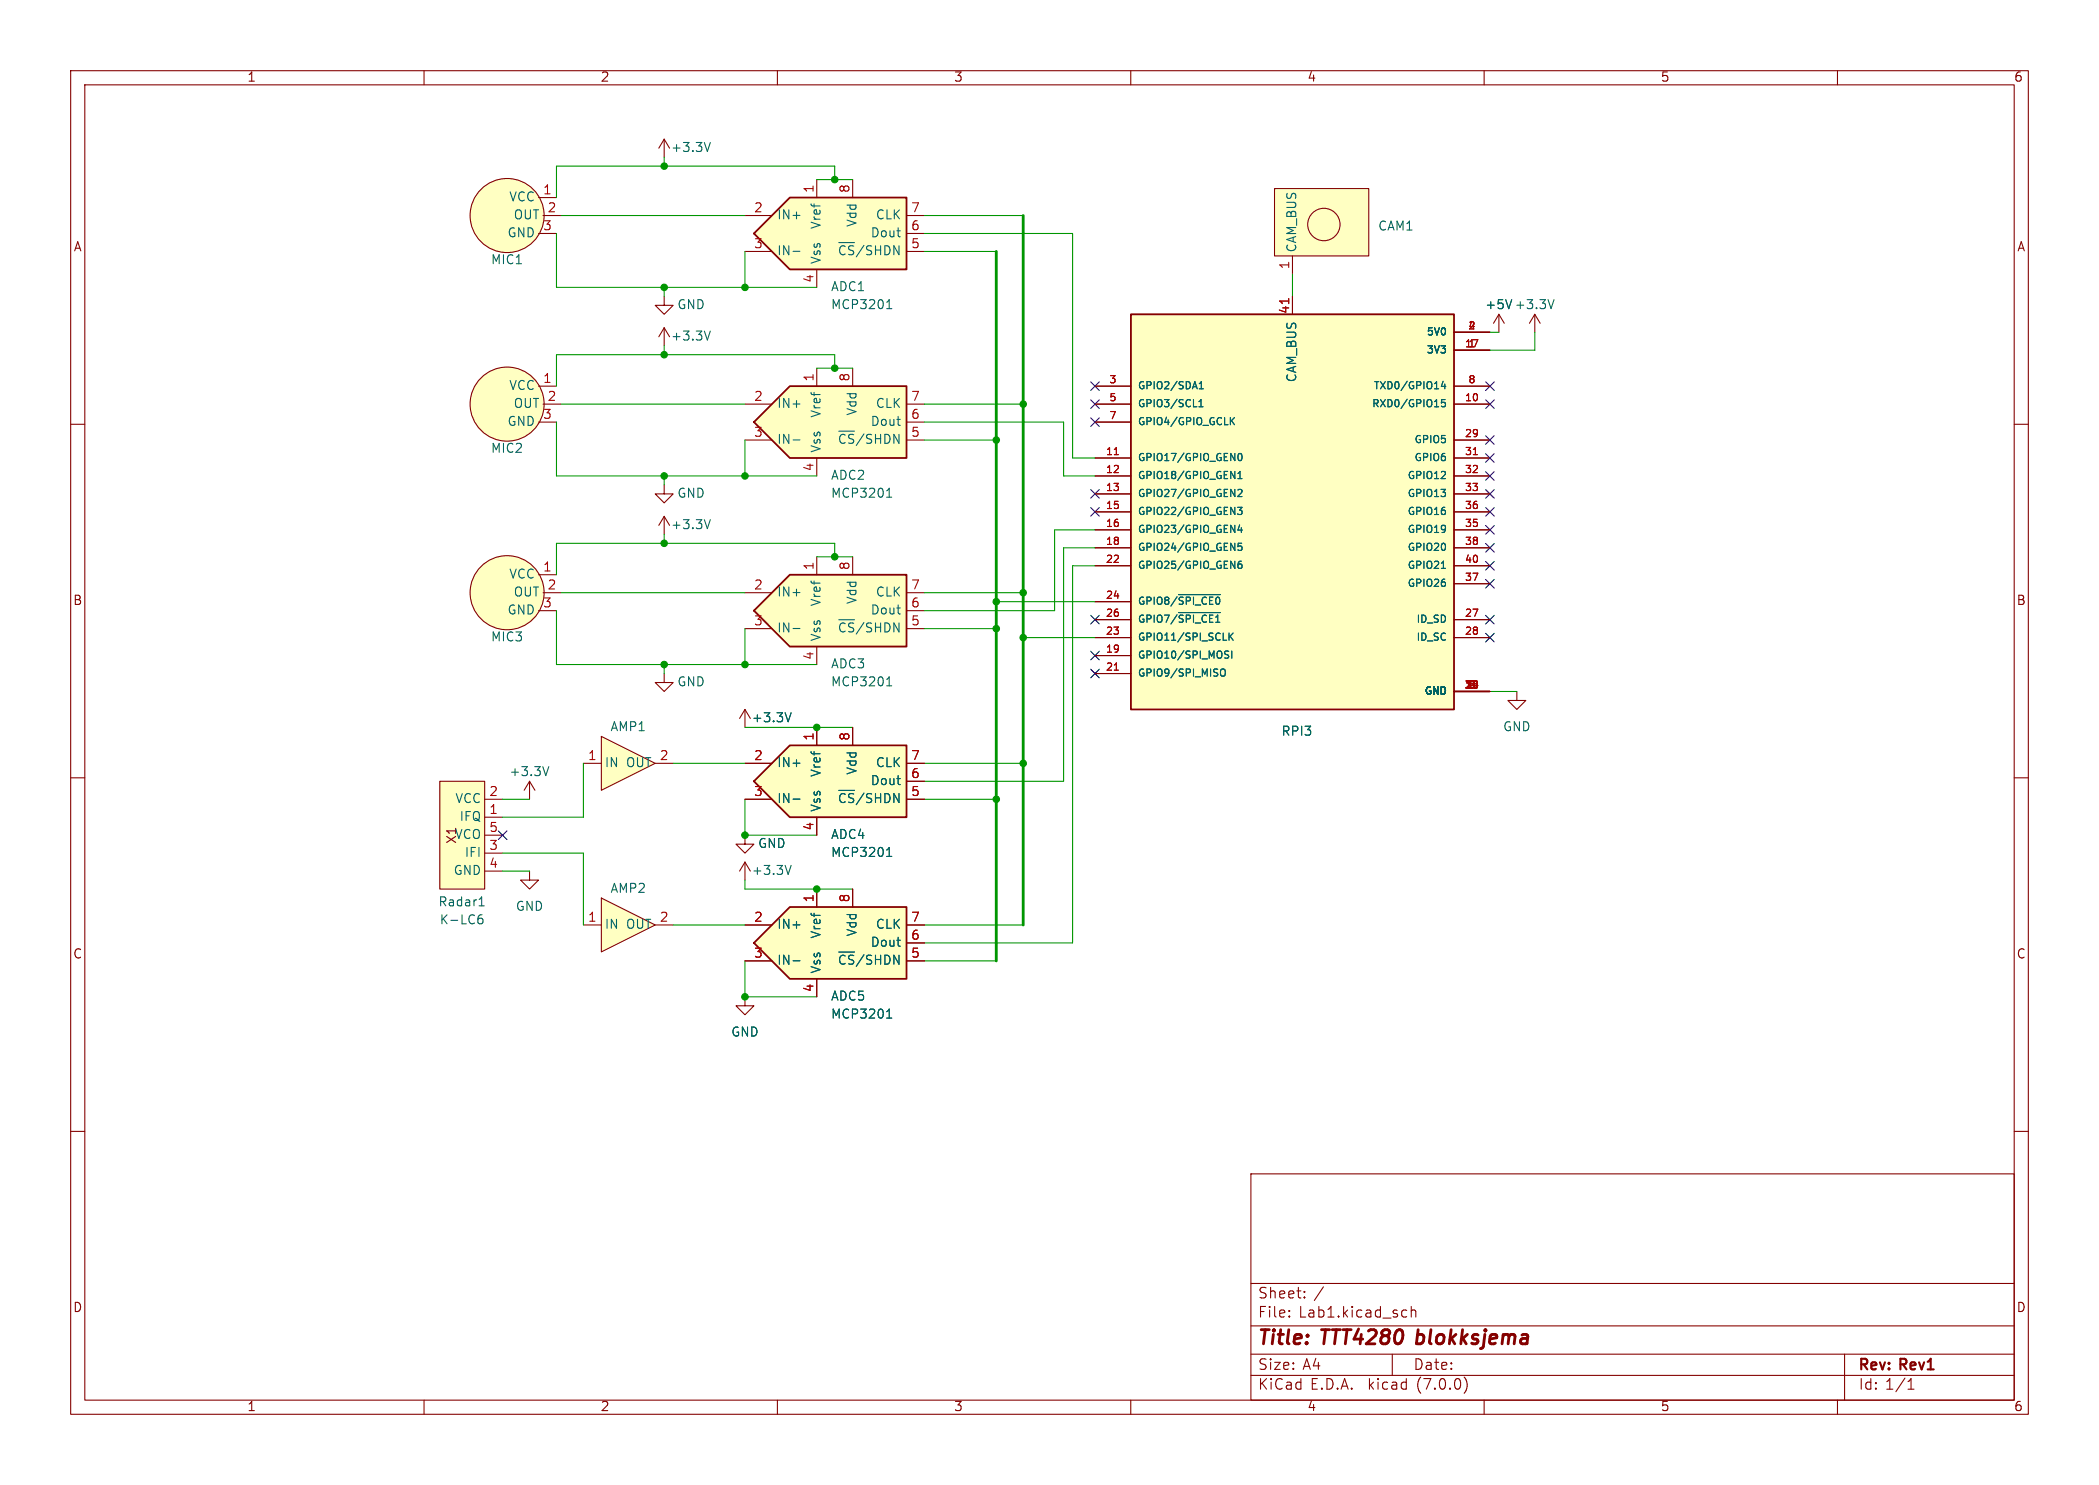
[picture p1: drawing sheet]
<svg xmlns="http://www.w3.org/2000/svg" width="297mm" height="210mm" viewBox="0 0 297 210" stroke-linecap="round" stroke-linejoin="round" font-family="sans-serif">
<g fill="none" stroke="#840000" stroke-width=".15">
<path d="M10 10h277v190h-277zM12 12h273v186h-273zM60 10v2M94 19.7l-.8 1.3M94 19.7v2.5M94 19.7l.7 1.3M110 10v2M160 10v2M210 10v2M260 10v2M10 60h2M94 46.4v2.5"/>
<path d="M94 46.4l-.8 1.2M94 46.4l.7 1.2M285 60h2M94 68.6v1.3h1.2l-1.2 1.2-1.3-1.2h1.3M76.2 81.3h2.5M76.2 86.4h2.5M76.8 83.8h2.6M10 110h2M62.2 110.5h6.4v15.2h-6.4zM68.6 115.6h2.5M68.6 113h2.5M68.6 118.1h2.5"/>
<path d="M285 110h2M68.6 120.7h2.5M68.6 123.2h2.5M74.9 123.2v1.3h1.3l-1.3 1.2-1.2-1.2h1.2M10 160h2M285 160h2M177 166h108v32h-108zM60 198v2M110 198v2M160 198v2M177 194.5h108M177 191.5h108"/>
<path d="M177 187.5h108M177 181.5h108M182.4 186.1l.1 .1-.1 .1M182.4 185.3l.1 .1-.1 .1M184.6 183.4v.1v.1M184.6 182.6v.1v.1M197 191.5v3M198.6 185.3h.4M199 186.2l-.4 .1M199.7 185.4a.37 .37 0 0 1 .6 .1v.8M199.7 184.8v1.5M207.2 194.7a1.72 1.72 0 0 1 0 2.3"/>
<path d="M210 198v2M260 198v2M261 191.5v6.5M270 196.5h.8M270 195.4l.4-.4v1.5"/>
<circle cx="71.8" cy="83.8" r="5.2"/>
</g>
<path d="M100.5 20.2l-.4 1.2M100.5 46.8l-.4 1.3M67.7 130l.4-.1 .2 .2v.3l-.1 .2h-.3l-.2-.1M67.8 128.1h.7M68 127l.2-.2v1.3M68.2 129.4a.45 .45 0 0 0-.5 .3" fill="none" stroke="#006464" stroke-width=".15"/>
<g fill="#ffffc2" stroke="#ffffc2" stroke-width=".14">
<path d="M62.2 110.5h6.4v15.2h-6.4z"/>
<circle cx="71.8" cy="83.8" r="5.2"/>
</g>
<path d="M106.7 33l5.1-5.1h16.5v10.2h-16.5z" fill="#ffffc2"/>
<path d="M106.7 33l5.1-5.1h16.5v10.2h-16.5z" fill="none" stroke="#840000" stroke-width=".25"/>
<g fill="none" stroke="#840000" stroke-width=".15">
<path d="M76.2 33h2.5M76.2 27.9h2.5M76.8 30.5h2.6M105.4 30.5h3.8M105.4 35.6h3.8M115.6 25.4v2.5M115.6 38.1v2.5M120.6 25.4v2.5M128.3 30.5h2.5M128.3 35.6h2.5M128.3 33h2.5M76.2 54.6h2.5"/>
<path d="M76.2 59.7h2.5M76.8 57.2h2.6M94 41.9v1.3h1.2l-1.2 1.3-1.3-1.3h1.3M105.4 118.1v1.3h1.3l-1.3 1.3-1.3-1.3h1.3M105.4 121.9l-.8 1.3M105.4 121.9v2.6M105.4 121.9l.8 1.3"/>
<circle cx="71.8" cy="30.5" r="5.2"/>
<circle cx="71.8" cy="57.1" r="5.2"/>
</g>
<g fill="none" stroke="#006464" stroke-width=".15">
<path d="M112.2 35.5h1M118.7 34.3h2.2M119.6 34.9l-.1-.1a.49 .49 0 0 0-.5 0 .49 .49 0 0 0-.2 .5M120.8 34.8h-.5l-.2 .1v.2M122.2 34.7l-1 1.6M123.3 34.8h-.4l-.2 .1-.1 .2M123.9 34.8v1.2M124.6 34.8v1.2M125.9 35.3a.55 .55 0 0 0-.7-.5v1.2M127.2 34.8v1.2l-.7-1.2v1.2M125.5 43.6h.7M125.6 42.7l.2-.3v1.2"/>
<path d="M111.9 122.4l-.4 1.3"/>
</g>
<g fill="#ffffc2" stroke="#ffffc2" stroke-width=".14">
<circle cx="71.8" cy="30.5" r="5.2"/>
<circle cx="71.8" cy="57.1" r="5.2"/>
</g>
<path d="M85.1 104.1l7.6 3.9-7.6 3.8z" fill="#ffffc2"/>
<path d="M82.5 108h2.6M85.1 104.1l7.6 3.9-7.6 3.8zM92.7 108h2.5" fill="none" stroke="#840000" stroke-width=".15"/>
<path d="M106.7 59.7l5.1-5.1h16.5v10.2h-16.5z" fill="#ffffc2"/>
<path d="M106.7 59.7l5.1-5.1h16.5v10.2h-16.5z" fill="none" stroke="#840000" stroke-width=".25"/>
<g fill="none" stroke="#840000" stroke-width=".15">
<path d="M105.4 57.2h3.8M115.6 52.1v2.5M120.6 52.1v2.5M128.3 57.2h2.5M128.3 59.7h2.5M94 73l-.8 1.3M94 73v2.6M94 73l.7 1.3M105.4 62.2h3.8M115.6 64.8v2.5M128.3 62.2h2.5M94 95.3v1.2h1.2l-1.2 1.3-1.3-1.3h1.3"/>
<path d="M74.9 110.5l-.7 1.3M74.9 110.5v2.5M74.9 110.5l.8 1.3M105.4 100.3l-.8 1.3M105.4 100.3v2.6M105.4 100.3l.8 1.3"/>
</g>
<g fill="none" stroke="#006464" stroke-width=".15">
<path d="M100.5 73.5l-.4 1.3M112.2 62.2h1M118.7 61h2.2M119.6 61.5h-.1a.49 .49 0 0 0-.5 0 .49 .49 0 0 0-.2 .5M120.8 61.5l-.5-.1-.2 .1v.3M122.2 61.4l-1 1.6M123.3 61.5l-.4-.1-.2 .1-.1 .3M123.9 61.4v1.3M124.6 61.4v1.3M125.5 70.3h.7M125.6 69.3l.2-.3v1.3M125.9 62a.55 .55 0 0 0-.7-.6v1.3"/>
<path d="M127.2 61.4v1.3l-.7-1.3v1.3M77.7 108.4l-.5 1.3M111.9 100.8l-.4 1.3"/>
</g>
<path d="M85.1 127l7.6 3.8-7.6 3.8z" fill="#ffffc2"/>
<path d="M82.5 130.8h2.6M85.1 127l7.6 3.8-7.6 3.8zM92.7 130.8h2.5M105.4 141v1.2h1.3l-1.3 1.3-1.3-1.3h1.3" fill="none" stroke="#840000" stroke-width=".15"/>
<path d="M111.8 128.3h16.5v10.1h-16.5l-5.1-5z" fill="#ffffc2"/>
<path d="M111.8 128.3h16.5v10.1h-16.5l-5.1-5z" fill="none" stroke="#840000" stroke-width=".25"/>
<path d="M105.4 130.8h3.8M105.4 135.9h3.8M115.6 125.7v2.6M115.6 138.4v2.6M120.6 125.7v2.6M128.3 130.8h2.5M128.3 135.9h2.5M128.3 133.4h2.5" fill="none" stroke="#840000" stroke-width=".15"/>
<path d="M112.2 135.9h1M118.7 134.6h2.2M119.6 135.2l-.1-.1a.49 .49 0 0 0-.5 .1 .49 .49 0 0 0-.2 .4M120.8 135.1h-.5l-.2 .1v.2M122.2 135l-1 1.7M123.3 135.1h-.4l-.2 .1-.1 .2M123.9 135.1v1.3M124.6 135.1v1.3M125.9 135.6a.55 .55 0 0 0-.7-.5v1.3M127.2 135.1v1.3l-.7-1.3v1.3M125.5 144h.7M125.6 143l.2-.3v1.3" fill="none" stroke="#006464" stroke-width=".15"/>
<path d="M111.8 105.4h16.5v10.2h-16.5l-5.1-5.1z" fill="#ffffc2"/>
<path d="M111.8 105.4h16.5v10.2h-16.5l-5.1-5.1z" fill="none" stroke="#840000" stroke-width=".25"/>
<path d="M105.4 108h3.8M105.4 113h3.8M115.6 102.9v2.5M115.6 115.6v2.5M120.6 102.9v2.5M128.3 108h2.5M128.3 113h2.5M128.3 110.5h2.5" fill="none" stroke="#840000" stroke-width=".15"/>
<path d="M112.2 113h1M118.7 111.8h2.2M119.6 112.3h-.1a.49 .49 0 0 0-.5 0 .49 .49 0 0 0-.2 .5M120.8 112.3l-.5-.1-.2 .1v.3M122.2 112.2l-1 1.6M123.3 112.3l-.4-.1-.2 .1-.1 .3M123.9 112.2v1.3M124.6 112.2v1.3M125.9 112.8a.55 .55 0 0 0-.7-.6v1.3M127.2 112.2v1.3l-.7-1.3v1.3M125.5 121.1h.7M125.6 120.1l.2-.3v1.3" fill="none" stroke="#006464" stroke-width=".15"/>
<path d="M106.7 86.4l5.1-5.1h16.5v10.1h-16.5z" fill="#ffffc2"/>
<path d="M160 44.5h45.7v55.8h-45.7zM106.7 86.4l5.1-5.1h16.5v10.1h-16.5z" fill="none" stroke="#840000" stroke-width=".25"/>
<g fill="none" stroke="#840000" stroke-width=".15">
<path d="M180.3 26.7h13.4v9.5h-13.4zM182.9 36.2v2.5M154.9 57.2h5.1M154.9 54.6h5.1M154.9 59.7h5.1M182.9 41.9v2.6M205.7 49.5h5.1M205.7 57.2h5.1M205.7 47h5.1M205.7 54.6h5.1M212.1 44.5l-.8 1.2M212.1 44.5v2.5"/>
<path d="M212.1 44.5l.8 1.2M217.2 44.5l-.8 1.2M217.2 44.5v2.5M217.2 44.5l.7 1.2M115.6 78.7v2.6M120.6 78.7v2.6M154.9 64.8h5.1M154.9 67.3h5.1M154.9 69.9h5.1M154.9 72.4h5.1M154.9 74.9h5.1M154.9 77.5h5.1"/>
<path d="M205.7 64.8h5.1M205.7 67.3h5.1M205.7 69.9h5.1M205.7 72.4h5.1M205.7 74.9h5.1M205.7 77.5h5.1M205.7 62.2h5.1M105.4 83.8h3.8M105.4 88.9h3.8M115.6 91.4v2.6M128.3 83.8h2.5M128.3 88.9h2.5"/>
<path d="M128.3 86.4h2.5M154.9 92.7h5.1M154.9 95.3h5.1M154.9 80h5.1M154.9 90.2h5.1M154.9 85.1h5.1M154.9 87.6h5.1M205.7 97.8h5.1M205.7 80h5.1M205.7 90.2h5.1M205.7 87.6h5.1M205.7 82.6h5.1"/>
<path d="M214.6 97.8v1.3h1.3l-1.3 1.2-1.2-1.2h1.2M105.4 108h3.8M105.4 113h3.8M115.6 102.9v2.5M115.6 115.6v2.5M120.6 102.9v2.5M128.3 108h2.5M128.3 113h2.5M128.3 110.5h2.5M105.4 130.8h3.8M105.4 135.9h3.8M115.6 125.7v2.6"/>
<path d="M115.6 138.4v2.6M120.6 125.7v2.6M128.3 130.8h2.5M128.3 135.9h2.5M128.3 133.4h2.5"/>
<circle cx="187.3" cy="31.8" r="2.29"/>
</g>
<g fill="none" stroke="#006464" stroke-width=".15">
<path d="M169.6 57.5h.6M169.6 56.8l.3-.3v1M169.7 55h.6M169.7 54.3l.3-.3v1M174.2 59.5l.5 .6M174.7 59l-.6 .6M204.2 53.9l-.3 .7h.7M204.4 54.3v.7M204.5 56.5h-.5l-.1 .5 .2-.1h.3l.1 .2v.3l-.2 .1-.4-.1M219.9 42.4l-.4 1.2M175.1 71.7h.6l-.3 .4 .3 .1v.5l-.1 .1-.4-.1M175.2 69.3l.4-.1 .1 .3-.6 .7h.6"/>
<path d="M175.2 67.7h.5M175.2 67l.3-.3v1M175.3 64.2l.1-.1a.54 .54 0 0 1 .4 .5 .54 .54 0 0 1-.4 .5l-.1-.1-.1-.2zM175.4 74.2l-.2 .8h.6M175.6 79.4h-.2a.68 .68 0 0 0 0 1l.3-.1v-.4l-.1-.1h-.2l-.2 .1M175.6 74.6v.7M175.7 76.8h-.5v.5l.1-.1 .3 .1 .1 .1v.3l-.1 .1-.4-.1M112.2 88.9h1M118.7 87.6h2.2M119.6 88.2h-.1a.49 .49 0 0 0-.5 0 .49 .49 0 0 0-.2 .4M120.8 88.2l-.5-.1-.2 .1v.3M122.2 88l-1 1.7"/>
<path d="M123.3 88.2l-.4-.1-.2 .1-.1 .3M123.9 88.1v1.3M124.6 88.1v1.3M125.5 97h.7M125.6 96l.2-.3v1.3M125.9 88.6a.55 .55 0 0 0-.7-.5v1.3M127.2 88.1v1.3l-.7-1.3v1.3M161.4 87l-.2 .4M161.8 84.5h-.4l-.2 .4M162.3 87v1M162.8 87l.1 .3M162.9 84.8l-.1-.3-.5-.1v1.1"/>
<path d="M163.3 84.4v1.1M163.3 87v1M163.7 84.8a.34 .34 0 0 1 .4-.4 .34 .34 0 0 1 .3 .4M163.9 87l-.2 .3M164.3 87l.1 .3M164.9 84.8l-.1-.2 .2-.2 .3 .1 .1 .1-.1 .2M165.4 87l-.4 1M166.6 84.4l-.9 1.3M166.6 86.9l-.9 1.3M166.7 84.1h6M166.7 86.6h6M166.9 87l-.1 .2 .1 .2"/>
<path d="M167.4 84.5h-.5l-.1 .1 .1 .2M167.9 87v1M168.3 87l.1 .3M168.4 84.8l-.1-.3-.4-.1v1.1M168.9 84.4v1.1M168.9 87v1M170.3 87l-.2 .4M170.7 87v.1M170.7 84.5l-.2-.1-.2 .1-.2 .4M171.1 87v1M171.6 84.4h-.5v1.1M172 84.8l.1-.3 .2-.1 .2 .1 .1 .3"/>
<path d="M172 87.3l.3-.3v1M172.8 94.7l.1-.1a.34 .34 0 0 1 .5 .3v.4a.34 .34 0 0 1-.2 .3 .34 .34 0 0 1-.4 0M173.5 92.6h.3l.1 .3-.2 .2h-.3M173.5 92.1h.4M173.9 89.5v1M174.1 90l.4 .5M174.3 92.1v1M174.5 89.5l-.6 .6M203.9 80.4h.6M111.9 100.8l-.4 1.3M112.2 113h1M118.7 111.8h2.2"/>
<path d="M119.6 112.3h-.1a.49 .49 0 0 0-.5 0 .49 .49 0 0 0-.2 .5M120.8 112.3l-.5-.1-.2 .1v.3M122.2 112.2l-1 1.6M123.3 112.3l-.4-.1-.2 .1-.1 .3M123.9 112.2v1.3M124.6 112.2v1.3M125.9 112.8a.55 .55 0 0 0-.7-.6v1.3M127.2 112.2v1.3l-.7-1.3v1.3M112.2 135.9h1M118.7 134.6h2.2M119.6 135.2l-.1-.1a.49 .49 0 0 0-.5 .1 .49 .49 0 0 0-.2 .4M120.8 135.1h-.5l-.2 .1v.2"/>
<path d="M122.2 135l-1 1.7M123.3 135.1h-.4l-.2 .1-.1 .2M123.9 135.1v1.3M124.6 135.1v1.3M125.5 121.1h.7M125.6 120.1l.2-.3v1.3M125.9 135.6a.55 .55 0 0 0-.7-.5v1.3M127.2 135.1v1.3l-.7-1.3v1.3M125.5 144h.7M125.6 143l.2-.3v1.3"/>
</g>
<g fill="#ffffc2" stroke="#ffffc2" stroke-width=".14">
<path d="M160 44.5h45.7v55.8h-45.7z"/>
<path d="M180.3 26.7h13.4v9.5h-13.4z"/>
</g>
<path d="M182.3 42.2v.7M157.7 64.3h.6M208.5 64.3h.6M157.7 94.8h.6" fill="none" stroke="#a90000" stroke-width=".15"/>
<path d="M141 35.6v100.3M144.8 30.5v100.3" fill="none" stroke="#009600" stroke-width=".4"/>
<g fill="none" stroke="#009600" stroke-width=".15">
<path d="M78.7 33v7.6h36.9M79.4 30.5h26M94 22.2v1.3M105.4 35.6v5M115.6 25.4h5M118.1 25.4v-1.9h-39.4v4.4M130.8 30.5h14M130.8 33h21v31.8h3.1M130.8 35.6h10.2M182.9 38.7v3.2M78.7 59.7v7.6h36.9M79.4 57.2h26"/>
<path d="M94 40.6v1.3M94 48.9v1.3M115.6 52.1h5M118.1 52.1v-1.9h-39.4v4.4M130.8 59.7h19.7v7.6h4.4M130.8 57.2h14M210.8 47h1.3M217.2 47v2.5h-6.4M94 67.3v1.3M94 75.6v1.2M105.4 62.2v5.1M115.6 78.7h5"/>
<path d="M118.1 78.7v-1.9h-39.4v4.5M130.8 62.2h10.2M154.9 77.5h-4.4v33h-19.7M154.9 74.9h-5.7v11.5h-18.4M78.7 86.4v7.6h36.9M79.4 83.8h26M94 94v1.3M105.4 88.9v5.1M130.8 83.8h14M130.8 88.9h10.2M141 85.1h13.9M144.8 90.2h10.1"/>
<path d="M154.9 80h-3.1v53.4h-21M210.8 97.8h3.8M71.1 113h3.8M82.5 108v7.6h-11.4M95.2 108h10.2M105.4 113v5.1h10.2M105.4 102.9h15.2M130.8 108h14M130.8 113h10.2M71.1 120.7h11.4v10.1M71.1 123.2h3.8M95.2 130.8h10.2"/>
<path d="M105.4 124.5v1.2h15.2M105.4 135.9v5.1h10.2M130.8 130.8h14M130.8 135.9h10.2"/>
</g>
<g fill="none" stroke="#000084" stroke-width=".15">
<path d="M154.3 54l1.2 1.2M154.3 59.1l1.2 1.2M154.3 56.5l1.2 1.3M155.5 54l-1.2 1.2M155.5 59.1l-1.2 1.2M155.5 56.5l-1.2 1.3M210.2 54l1.2 1.2M210.2 56.5l1.2 1.3M211.4 54l-1.2 1.2M211.4 56.5l-1.2 1.3M154.3 71.8l1.2 1.2M154.3 69.2l1.2 1.3"/>
<path d="M155.5 71.8l-1.2 1.2M155.5 69.2l-1.2 1.3M210.2 61.6l1.2 1.2M210.2 64.2l1.2 1.2M210.2 66.7l1.2 1.2M210.2 69.2l1.2 1.3M210.2 71.8l1.2 1.2M210.2 74.3l1.2 1.2M210.2 76.9l1.2 1.2M210.2 79.4l1.2 1.2M211.4 61.6l-1.2 1.2M211.4 64.2l-1.2 1.2"/>
<path d="M211.4 66.7l-1.2 1.2M211.4 69.2l-1.2 1.3M211.4 71.8l-1.2 1.2M211.4 74.3l-1.2 1.2M211.4 76.9l-1.2 1.2M211.4 79.4l-1.2 1.2M154.3 87l1.2 1.2M154.3 92.1l1.2 1.2M154.3 94.6l1.2 1.3M155.5 87l-1.2 1.2M155.5 92.1l-1.2 1.2M155.5 94.6l-1.2 1.3"/>
<path d="M210.2 89.6l1.2 1.2M210.2 81.9l1.2 1.3M210.2 87l1.2 1.2M211.4 89.6l-1.2 1.2M211.4 81.9l-1.2 1.3M211.4 87l-1.2 1.2M70.5 117.5l1.2 1.2M71.7 117.5l-1.2 1.2"/>
</g>
<g fill="#009600" stroke="#009600" stroke-width=".15">
<circle cx="141" cy="62.2" r=".46"/>
<circle cx="144.8" cy="57.2" r=".46"/>
<circle cx="105.4" cy="40.6" r=".46"/>
<circle cx="118.1" cy="52.1" r=".46"/>
<circle cx="118.1" cy="78.7" r=".46"/>
<circle cx="105.4" cy="67.3" r=".46"/>
<circle cx="141" cy="85.1" r=".46"/>
<circle cx="94" cy="40.6" r=".46"/>
<circle cx="94" cy="23.5" r=".46"/>
<circle cx="118.1" cy="25.4" r=".46"/>
<circle cx="94" cy="50.2" r=".46"/>
<circle cx="94" cy="67.3" r=".46"/>
<circle cx="94" cy="76.8" r=".46"/>
<circle cx="94" cy="94" r=".46"/>
<circle cx="105.4" cy="94" r=".46"/>
<circle cx="105.4" cy="141" r=".46"/>
<circle cx="115.6" cy="125.7" r=".46"/>
<circle cx="115.6" cy="102.9" r=".46"/>
<circle cx="105.4" cy="118.1" r=".46"/>
<circle cx="141" cy="113" r=".46"/>
<circle cx="141" cy="88.9" r=".46"/>
<circle cx="144.8" cy="90.2" r=".46"/>
<circle cx="144.8" cy="108" r=".46"/>
<circle cx="144.8" cy="83.8" r=".46"/>
</g>
<g font-size="2.8" fill="#840000">
<text x="178" y="190.8">Title:</text>
<text x="187.1" y="190.8">TTT4280</text>
<text x="201.1" y="190.8">blokksjema</text>
</g>
<g font-size="2.1" fill="#840000">
<text x="178" y="183.9">Sheet:</text>
<text x="185.9" y="183.9">/</text>
<text x="178" y="186.6">File:</text>
<text x="183.8" y="186.6">Lab1.kicad_sch</text>
<text x="178" y="196.8">KiCad</text>
<text x="178" y="194">Size:</text>
<text x="184.3" y="194">A4</text>
<text x="185.4" y="196.8">E.D.A.</text>
<text x="193.7" y="196.8">kicad</text>
<text x="200" y="194">Date:</text>
<text x="200.6" y="196.8">(7.0.0)</text>
<text x="263" y="194.2">Rev:</text>
<text x="263" y="196.8">Id: 1/1</text>
<text x="269" y="194.2">Rev1</text>
</g>
<g font-size="1.8" fill="#840000">
<text x="35" y="11.8">1</text>
<text x="85" y="11.8">2</text>
<text x="135" y="11.8">3</text>
<text x="185" y="11.8">4</text>
<text x="235" y="11.8">5</text>
<text x="285" y="11.8">6</text>
<text x="10.4" y="35.8">A</text>
<text x="285.4" y="35.8">A</text>
<text x="10.3" y="85.8">B</text>
<text x="285.3" y="85.8">B</text>
<text x="64.8" y="119.9" transform="rotate(-90 64.8 119.9)">X1</text>
<text x="10.3" y="135.8">C</text>
<text x="285.3" y="135.8">C</text>
<text x="10.3" y="185.8">D</text>
<text x="285.3" y="185.8">D</text>
<text x="35" y="199.8">1</text>
<text x="85" y="199.8">2</text>
<text x="135" y="199.8">3</text>
<text x="185" y="199.8">4</text>
<text x="235" y="199.8">5</text>
<text x="285" y="199.8">6</text>
</g>
<g font-size="1.8" fill="#006464">
<text x="94.9" y="21.8">+3.3V</text>
<text x="71.9" y="28.8">VCC</text>
<text x="71.7" y="33.8">GND</text>
<text x="72.6" y="31.3">OUT</text>
<text x="110" y="31.3">IN+</text>
<text x="116.4" y="32.5" transform="rotate(-90 116.4 32.5)">Vref</text>
<text x="121.5" y="32.2" transform="rotate(-90 121.5 32.2)">Vdd</text>
<text x="123.1" y="33.8">Dout</text>
<text x="123.8" y="31.3">CLK</text>
<text x="183.7" y="35.7" transform="rotate(-90 183.7 35.7)">CAM_BUS</text>
<text x="195" y="32.9">CAM1</text>
<text x="69.4" y="37.7">MIC1</text>
<text x="110" y="36.4">IN-</text>
<text x="116.4" y="37.3" transform="rotate(-90 116.4 37.3)">Vss</text>
<text x="117.5" y="41.5">ADC1</text>
<text x="118.4" y="37">~{CS}/SHDN</text>
<text x="95.8" y="44">GND</text>
<text x="117.5" y="44">MCP3201</text>
<text x="210.1" y="44">+5V +3.3V</text>
<text x="210.1" y="44">+5V</text>
<text x="94.9" y="48.5">+3.3V</text>
<text x="71.9" y="55.4">VCC</text>
<text x="72.6" y="58">OUT</text>
<text x="110" y="58">IN+</text>
<text x="116.4" y="59.2" transform="rotate(-90 116.4 59.2)">Vref</text>
<text x="121.5" y="58.9" transform="rotate(-90 121.5 58.9)">Vdd</text>
<text x="123.8" y="58">CLK</text>
<text x="183.7" y="54.2" transform="rotate(-90 183.7 54.2)">CAM_BUS</text>
<text x="69.4" y="64.3">MIC2</text>
<text x="71.7" y="60.5">GND</text>
<text x="110" y="63.1">IN-</text>
<text x="116.4" y="64" transform="rotate(-90 116.4 64)">Vss</text>
<text x="118.4" y="63.7">~{CS}/SHDN</text>
<text x="123.1" y="60.5">Dout</text>
<text x="95.8" y="70.7">GND</text>
<text x="117.5" y="68.1">ADC2</text>
<text x="117.5" y="70.7">MCP3201</text>
<text x="94.9" y="75.1">+3.3V</text>
<text x="71.9" y="82.1">VCC</text>
<text x="71.7" y="87.2">GND</text>
<text x="72.6" y="84.6">OUT</text>
<text x="110" y="84.6">IN+</text>
<text x="110" y="89.7">IN-</text>
<text x="116.4" y="85.9" transform="rotate(-90 116.4 85.9)">Vref</text>
<text x="121.5" y="85.6" transform="rotate(-90 121.5 85.6)">Vdd</text>
<text x="123.1" y="87.2">Dout</text>
<text x="123.8" y="84.6">CLK</text>
<text x="69.4" y="91">MIC3</text>
<text x="116.4" y="90.7" transform="rotate(-90 116.4 90.7)">Vss</text>
<text x="117.5" y="94.8">ADC3</text>
<text x="118.4" y="90.3">~{CS}/SHDN</text>
<text x="95.8" y="97.3">GND</text>
<text x="117.5" y="97.3">MCP3201</text>
<text x="86.3" y="103.7">AMP1</text>
<text x="106.3" y="102.4">+3.3V</text>
<text x="181.3" y="104.3">RPI3</text>
<text x="212.6" y="103.7">GND</text>
<text x="64.3" y="113.9">VCC</text>
<text x="72" y="110">+3.3V</text>
<text x="85.6" y="108.8">IN OUT</text>
<text x="110" y="108.8">IN+</text>
<text x="110" y="113.9">IN-</text>
<text x="116.4" y="110" transform="rotate(-90 116.4 110)">Vref</text>
<text x="121.5" y="109.7" transform="rotate(-90 121.5 109.7)">Vdd</text>
<text x="123.1" y="111.3">Dout</text>
<text x="123.8" y="108.8">CLK</text>
<text x="64.3" y="118.9">VCO</text>
<text x="64.9" y="116.4">IFQ</text>
<text x="116.4" y="114.8" transform="rotate(-90 116.4 114.8)">Vss</text>
<text x="117.5" y="118.9">ADC4</text>
<text x="118.4" y="114.5">~{CS}/SHDN</text>
<text x="64.1" y="124">GND</text>
<text x="65.6" y="121.5">IFI</text>
<text x="106.3" y="124">+3.3V</text>
<text x="107.2" y="120.2">GND</text>
<text x="117.5" y="121.5">MCP3201</text>
<text x="62" y="128.5">Radar1</text>
<text x="62.2" y="131">K-LC6</text>
<text x="72.9" y="129.1">GND</text>
<text x="85.6" y="131.6">IN OUT</text>
<text x="86.3" y="126.6">AMP2</text>
<text x="110" y="131.6">IN+</text>
<text x="123.8" y="131.6">CLK</text>
<text x="110" y="136.7">IN-</text>
<text x="116.4" y="137.7" transform="rotate(-90 116.4 137.7)">Vss</text>
<text x="116.4" y="132.8" transform="rotate(-90 116.4 132.8)">Vref</text>
<text x="118.4" y="137.3">~{CS}/SHDN</text>
<text x="121.5" y="132.5" transform="rotate(-90 121.5 132.5)">Vdd</text>
<text x="123.1" y="134.2">Dout</text>
<text x="117.5" y="141.8">ADC5</text>
<text x="103.4" y="146.9">GND</text>
<text x="117.5" y="144.3">MCP3201</text>
</g>
<g font-size="1.8" fill="#a90000">
<text x="76.8" y="27.7">1</text>
<text x="115.3" y="27.3" transform="rotate(-90 115.3 27.3)">1</text>
<text x="120.4" y="27.3" transform="rotate(-90 120.4 27.3)">8</text>
<text x="76.8" y="32.8">3</text>
<text x="77.4" y="30.2">2</text>
<text x="106.6" y="30.2">2</text>
<text x="106.6" y="35.3">3</text>
<text x="128.9" y="35.3">5</text>
<text x="128.9" y="32.8">6</text>
<text x="128.9" y="30.2">7</text>
<text x="115.3" y="40" transform="rotate(-90 115.3 40)">4</text>
<text x="182.6" y="38.1" transform="rotate(-90 182.6 38.1)">1</text>
<text x="182.6" y="44.5" transform="rotate(-90 182.6 44.5)">41</text>
<text x="76.8" y="54.4">1</text>
<text x="76.8" y="59.4">3</text>
<text x="77.4" y="56.9">2</text>
<text x="106.6" y="56.9">2</text>
<text x="115.3" y="54" transform="rotate(-90 115.3 54)">1</text>
<text x="120.4" y="54" transform="rotate(-90 120.4 54)">8</text>
<text x="128.9" y="59.4">6</text>
<text x="128.9" y="56.9">7</text>
<text x="106.6" y="62">3</text>
<text x="128.9" y="62">5</text>
<text x="115.3" y="66.7" transform="rotate(-90 115.3 66.7)">4</text>
<text x="76.8" y="81">1</text>
<text x="77.4" y="83.6">2</text>
<text x="106.6" y="83.6">2</text>
<text x="115.3" y="80.7" transform="rotate(-90 115.3 80.7)">1</text>
<text x="120.4" y="80.7" transform="rotate(-90 120.4 80.7)">8</text>
<text x="128.9" y="83.6">7</text>
<text x="76.8" y="86.1">3</text>
<text x="106.6" y="88.6">3</text>
<text x="128.9" y="88.6">5</text>
<text x="128.9" y="86.1">6</text>
<text x="115.3" y="93.4" transform="rotate(-90 115.3 93.4)">4</text>
<text x="83.2" y="107.7">1</text>
<text x="93.3" y="107.7">2</text>
<text x="106.6" y="107.7">2</text>
<text x="115.3" y="104.8" transform="rotate(-90 115.3 104.8)">1</text>
<text x="120.4" y="104.8" transform="rotate(-90 120.4 104.8)">8</text>
<text x="128.9" y="107.7">7</text>
<text x="69.2" y="112.8">2</text>
<text x="106.6" y="112.8">3</text>
<text x="128.9" y="112.8">5</text>
<text x="128.9" y="110.2">6</text>
<text x="69.2" y="115.3">1</text>
<text x="69.2" y="117.9">5</text>
<text x="115.3" y="117.5" transform="rotate(-90 115.3 117.5)">4</text>
<text x="69.2" y="120.4">3</text>
<text x="69.2" y="122.9">4</text>
<text x="83.2" y="130.6">1</text>
<text x="93.3" y="130.6">2</text>
<text x="106.6" y="130.6">2</text>
<text x="115.3" y="127.7" transform="rotate(-90 115.3 127.7)">1</text>
<text x="120.4" y="127.7" transform="rotate(-90 120.4 127.7)">8</text>
<text x="128.9" y="130.6">7</text>
<text x="106.6" y="135.6">3</text>
<text x="128.9" y="135.6">5</text>
<text x="128.9" y="133.1">6</text>
<text x="115.3" y="140.4" transform="rotate(-90 115.3 140.4)">4</text>
</g>
<g font-size="1.4" fill="#006464">
<text x="201.7" y="47.7">5V0</text>
<text x="201.7" y="50.2">3V3</text>
<text x="161" y="55.3">GPIO2/SDA1</text>
<text x="161" y="57.8">GPIO3/SCL1</text>
<text x="194" y="57.8">RXD0/GPIO15</text>
<text x="194.2" y="55.3">TXD0/GPIO14</text>
<text x="161" y="65.5">GPIO17/GPIO_GEN0</text>
<text x="161" y="60.4">GPIO4/GPIO_GCLK</text>
<text x="200" y="62.9">GPIO5</text>
<text x="200" y="65.5">GPIO6</text>
<text x="161" y="68">GPIO18/GPIO_GEN1</text>
<text x="161" y="70.5">GPIO27/GPIO_GEN2</text>
<text x="199" y="68">GPIO12</text>
<text x="199" y="70.5">GPIO13</text>
<text x="161" y="73.1">GPIO22/GPIO_GEN3</text>
<text x="161" y="75.6">GPIO23/GPIO_GEN4</text>
<text x="199" y="75.6">GPIO19</text>
<text x="199" y="73.1">GPIO16</text>
<text x="161" y="78.2">GPIO24/GPIO_GEN5</text>
<text x="161" y="80.7">GPIO25/GPIO_GEN6</text>
<text x="199" y="83.2">GPIO26</text>
<text x="199" y="78.2">GPIO20</text>
<text x="199" y="80.7">GPIO21</text>
<text x="161" y="86.3">GPIO8/~{SPI_CE0}</text>
<text x="161" y="88.8">GPIO7/~{SPI_CE1}</text>
<text x="200.3" y="88.3">ID_SD</text>
<text x="161" y="93.4">GPIO10/SPI_MOSI</text>
<text x="161" y="95.9">GPIO9/SPI_MISO</text>
<text x="161" y="90.9">GPIO11/SPI_SCLK</text>
<text x="200.3" y="90.9">ID_SC</text>
<text x="201.4" y="98.5">GND</text>
</g>
<g font-size="1.4" fill="#a90000">
<text x="207.7" y="46.7">2</text>
<text x="207.2" y="49.3">17</text>
<text x="207.7" y="49.3">1</text>
<text x="156.9" y="54.4">3</text>
<text x="156.9" y="56.9">5</text>
<text x="156.9" y="59.4">7</text>
<text x="207.2" y="56.9">10</text>
<text x="207.7" y="54.4">8</text>
<text x="156.4" y="64.5">11</text>
<text x="207.2" y="62">29</text>
<text x="207.2" y="64.5">31</text>
<text x="156.4" y="67.1">12</text>
<text x="156.4" y="69.6">13</text>
<text x="207.2" y="67.1">32</text>
<text x="207.2" y="69.6">33</text>
<text x="156.4" y="72.1">15</text>
<text x="156.4" y="74.7">16</text>
<text x="156.4" y="77.2">18</text>
<text x="207.2" y="74.7">35</text>
<text x="207.2" y="72.1">36</text>
<text x="207.2" y="77.2">38</text>
<text x="156.4" y="79.8">22</text>
<text x="207.2" y="82.3">37</text>
<text x="207.2" y="79.8">40</text>
<text x="156.4" y="89.9">23</text>
<text x="156.4" y="84.8">24</text>
<text x="156.4" y="87.4">26</text>
<text x="207.2" y="87.4">27</text>
<text x="207.2" y="89.9">28</text>
<text x="156.4" y="92.5">19</text>
<text x="156.4" y="95">21</text>
<text x="207.2" y="97.5">14</text>
<text x="207.7" y="97.5">9</text>
</g>
</svg>
